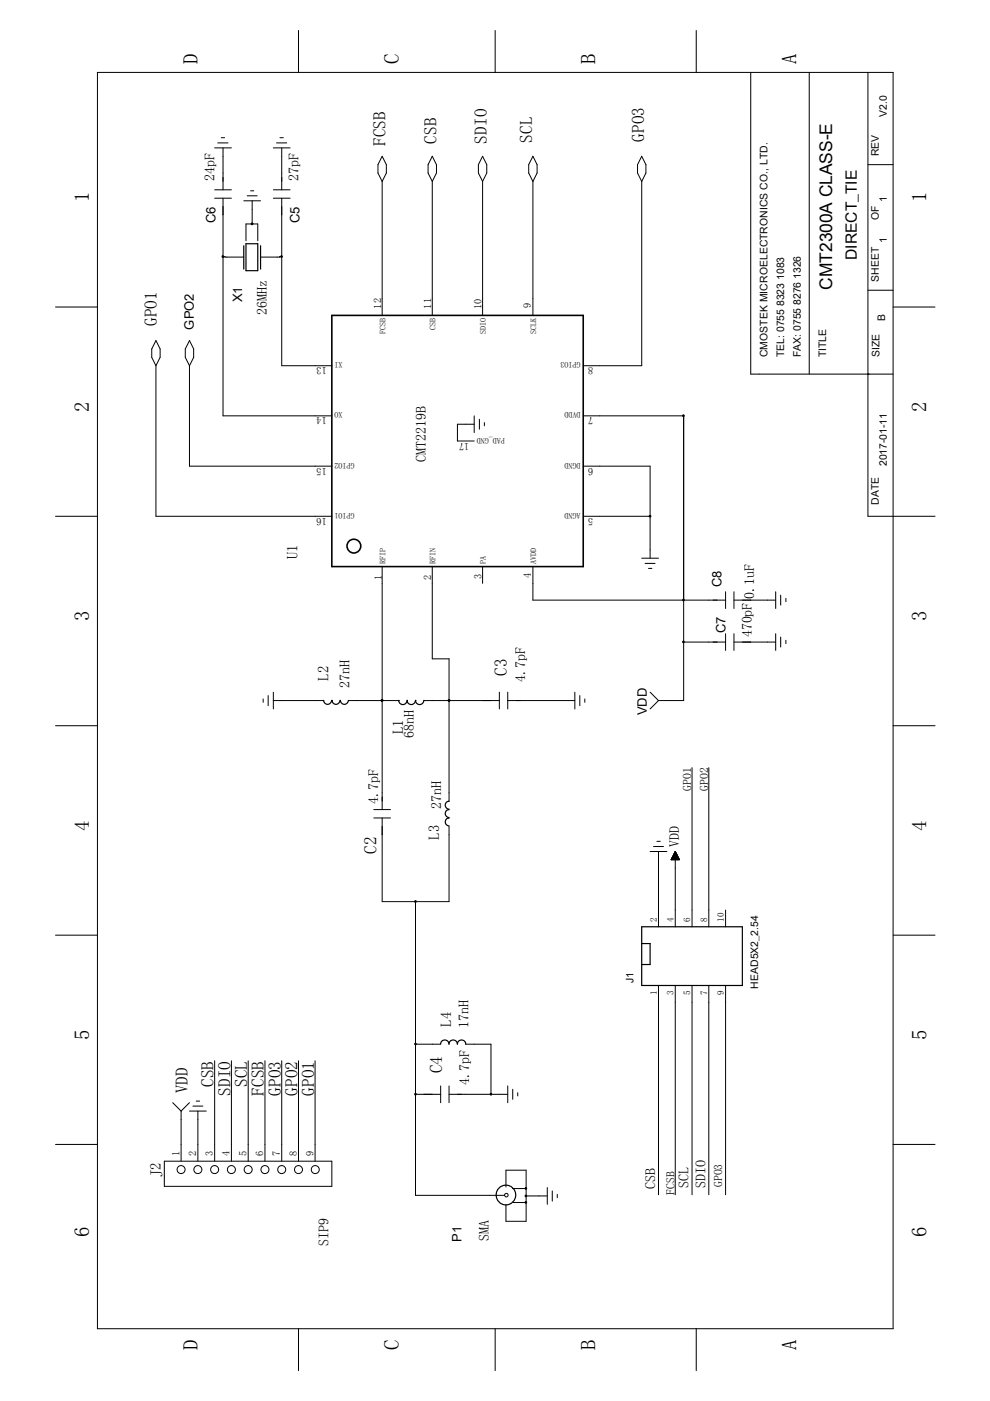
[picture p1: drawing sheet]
<svg xmlns="http://www.w3.org/2000/svg" width="210mm" height="297mm" viewBox="0 0 210 297" stroke-linecap="round" stroke-linejoin="round" font-family="sans-serif">
<g fill="none" stroke="#000" stroke-width=".21">
<path d="M20.7 15.4h168.7v266.3h-168.7zM63.3 6.5v8.9M105 6.5v8.9M147.6 6.5v8.9M159.2 15.4v63.9h30.2M171.6 15.4v63.9M184 15.4v94.1h14.2M45.5 31.4h3.6M46.2 30.3h2.1M46.9 29.2h.7M47.3 31.4v8.8M58 31.4h3.5"/>
<path d="M58.6 30.3h2.2M59.4 29.2h.7M59.7 31.4v8.8M81 38.5v28.4M81 33.1l.9 1.8v1.8l-.9 1.8-.9-1.8v-1.8zM91.7 38.5v28.4M91.7 33.1l.8 1.8v1.8l-.8 1.8-.9-1.8v-1.8zM102.3 38.5v28.4M102.3 33.1l.9 1.8v1.8l-.9 1.8-.9-1.8v-1.8zM113 38.5v28.4M113 33.1l.9 1.8v1.8l-.9 1.8-.9-1.8v-1.8zM136.1 38.5v39h-12.4"/>
<path d="M136.1 33.1l.8 1.8v1.8l-.8 1.8-.9-1.8v-1.8zM184 34.9h5.4M45.5 40.2h3.6M45.5 42h3.6M47.3 42v46.2h23.1M47.3 54.4l4.4 .1M51.7 42.6h3.5M52.2 51v-3.5h2.5v3.5M52.4 41.5h2.1M53.1 40.5h.7M53.5 42.6v4.9M58 40.2h3.5"/>
<path d="M58 42h3.5M59.7 54.4l-4.5 .1M59.7 42v35.5h10.7M11.8 65.1h8.9M33.1 77.5v32h37.3M33.1 72.2l.9 1.8v1.8l-.9 1.7-.9-1.7v-1.8zM40.2 77.5v21.3h30.2M40.2 72.2l.9 1.8v1.8l-.9 1.7-.9-1.7v-1.8zM184 79.3h.1M184 61.5h5.4M189.4 65.1h8.8M100.5 89.9h-3.5v3.6h3.5"/>
<path d="M100.5 88.2v3.5M101.6 88.9v2.1M102.7 89.6v.7M123.7 88.2h21.2v60.3h-5.3M123.7 98.8h14.1v19.5M11.8 109.5h8.9M123.7 109.5h14.1M136.1 118.3h3.5M136.8 119.5h2.1M81 120.1v51.5M91.7 120.1v19.6h3.5v30.2M102.3 120.1v3.6"/>
<path d="M113 120.1v7.1h40.8M137.5 120.5h.7M144.9 136.1h8.9M153.8 125.5v3.5M153.8 134.4v3.5M155.6 127.2h8.9M155.6 125.5v3.5M155.6 134.4v3.5M155.6 136.1h8.9M164.5 125.5v3.5M164.5 134.4v3.5M165.5 126.2v2.1"/>
<path d="M165.5 135.1v2.1M166.6 126.9v.7M166.6 135.7v.8M11.8 153.9h8.9M55.8 148.2v.7M56.9 147.5v2.1M58 148.5h10.6M58 146.8v3.5M73.9 148.5h10.6M81 148.5h.1M89.9 148.5h16M95.2 148.5h.1"/>
<path d="M105.9 146.8v3.5M107.7 148.5h14.2M107.7 146.8v3.5M121.9 146.8v3.5M122.9 147.5v2.1M124 148.2v.7M137.8 146.8l1.8 1.7M139.6 148.5l-1.8 1.8M189.4 153.9h8.8M79.2 171.6h3.6M79.2 173.4h3.6M81 173.4v17.8h14.2v-16"/>
<path d="M138.6 179.5h2.1M139.3 178.4h.7M146.7 162.8v33.7M150.3 162.8v33.7M11.8 198.3h8.9M88.1 191.2v62.2h18.8M137.8 180.5h3.6M139.6 180.5v16M142.3 182.1h1.7M142.4 182.1h1.5M142.4 182h1.5M142.5 182.3v-.4h1.4v.4"/>
<path d="M142.6 181.7h1.2M142.7 182.3v-.8h1v.8M142.7 181.6h1M142.7 181.4h.9M142.8 181.3h.8M142.8 181.2h.7M142.9 181h.5M143 180.9h.3M143 180.7h.3v1.6M143 180.8h.3M143.1 180.6l.1 1.7M143.2 180.5v16"/>
<path d="M143.2 180.5l.9 1.8h-1.8zM143.2 180.7h-.1v1.6M143.4 180.9v1.4M143.4 180.9h-.4v1.4M143.5 181v1.3M143.5 181.1h-.6v1.2M143.6 181.2v1.1M143.6 181.3v1M143.6 181.4h-.9v.9M143.7 181.6h-1.1v.7M143.8 181.8v.5M143.8 181.8h-1.3v.5"/>
<path d="M144 182.2v.1M144 182.2l-1.7 .1M153.8 192.9v3.6M189.4 198.3h8.8M139.6 208.9v44.4M143.2 208.9v44.4M146.7 208.9v44.4M150.3 208.9v44.4M153.8 208.9v44.4M36.6 233.8l1.8 1.8M38.4 235.6v10.6M40.2 235.6h3.5"/>
<path d="M40.2 233.8l-1.8 1.8M40.9 234.5h2.1M41.6 233.5h.7M42 235.6v10.6M45.5 224.9v21.3M49.1 224.9v21.3M52.6 224.9v21.3M56.2 224.9v21.3M59.7 224.9v21.3M63.3 224.9v21.3M66.8 224.9v21.3M88.1 221.4h5.3"/>
<path d="M88.1 232h5.3M93.4 230.2v3.6M95.2 232h12.5M95.2 230.2v3.6M98.8 221.4h5.3v10.6M107.7 230.2v3.6M108.7 231v2.1M109.8 231.7v.7M11.8 242.6h8.9M34.8 246.2h35.6v5.3h-35.6zM107.3 251.7v-3.6h4.2v10.8h-4.2v-3.5M108.7 252h2.8"/>
<path d="M108.8 255h2.7M111.5 253.6h4.5M116 251.8v3.5M117.1 252.5v2.2M118.2 253.2v.7M189.4 242.6h8.8M63.3 281.7v8.9M105 281.7v8.9M147.6 281.7v8.9"/>
<circle cx="38.4" cy="248" r=".85"/>
<circle cx="41.9" cy="248" r=".85"/>
<circle cx="45.5" cy="248" r=".85"/>
<circle cx="49.1" cy="248" r=".85"/>
<circle cx="52.6" cy="248" r=".85"/>
<circle cx="56.2" cy="248" r=".85"/>
<circle cx="59.7" cy="248" r=".85"/>
<circle cx="63.3" cy="248" r=".85"/>
<circle cx="66.8" cy="248" r=".85"/>
<circle cx="107.4" cy="253.4" r=".38"/>
</g>
<g fill="none" stroke="#000" stroke-width=".25">
<path d="M51.7 52.1v5M52.2 51.7h2.5v5.7h-2.5zM55.2 52.1v5M70.3 148.5a.85 .85 0 0 1-.8 .8 .85 .85 0 0 1-.9-.8M72.1 148.5a.85 .85 0 0 1-.9 .8 .85 .85 0 0 1-.8-.8M73.9 148.5a.85 .85 0 0 1-.9 .8 .85 .85 0 0 1-.8-.8M86.3 148.5a.89 .89 0 0 1-.9 .9 .89 .89 0 0 1-.9-.9h.1M88.1 148.5a.89 .89 0 0 1-.9 .9 .89 .89 0 0 1-.9-.9h.1M89.9 148.5a.89 .89 0 0 1-.9 .9 .89 .89 0 0 1-.9-.9h.1M95.2 169.9a.81 .81 0 0 0-.8 .7 .81 .81 0 0 0 .5 .9l.3 .1M95.2 171.7a.81 .81 0 0 0-.8 .6 .81 .81 0 0 0 .5 1h.3M95.2 173.5a.81 .81 0 0 0-.8 .6 .81 .81 0 0 0 .5 .9l.3 .1"/>
<path d="M136.1 196.5h21.3v12.4h-21.3zM136.1 200.1h1.7v4.4h-1.7M93.4 221.3a.87 .87 0 0 1 .9-.8 .87 .87 0 0 1 .9 .9M95.2 221.3a.87 .87 0 0 1 .9-.8 .87 .87 0 0 1 .8 .9M97 221.3a.87 .87 0 0 1 .9-.8 .87 .87 0 0 1 .8 .9"/>
<circle cx="107.3" cy="253.4" r="2.09"/>
</g>
<g fill="none" stroke="#000" stroke-width=".34">
<path d="M70.4 66.9h53.3v53.2h-53.3z"/>
<circle cx="75" cy="115.8" r="1.46"/>
</g>
<g fill="#000" stroke="#000" stroke-width=".21">
<path d="M47.1 54.3h.3v.2h-.3z" fill-rule="evenodd"/>
<path d="M53.3 47.3h.3v.3h-.3z" fill-rule="evenodd"/>
<path d="M59.6 54.3h.2v.2h-.2z" fill-rule="evenodd"/>
<path d="M144.8 88h.2v.3h-.2z" fill-rule="evenodd"/>
<path d="M137.7 109.3h.2v.3h-.2z" fill-rule="evenodd"/>
<path d="M144.8 127.1h.2v.2h-.2z" fill-rule="evenodd"/>
<path d="M144.8 136h.2v.2h-.2z" fill-rule="evenodd"/>
<path d="M80.9 148.4h.2v.2h-.2z" fill-rule="evenodd"/>
<path d="M80.9 148.4h.2v.2h-.2z" fill-rule="evenodd"/>
<path d="M95.1 148.4h.2v.2h-.2z" fill-rule="evenodd"/>
<path d="M95.1 148.4h.2v.2h-.2z" fill-rule="evenodd"/>
<path d="M88 191h.2v.3h-.2z" fill-rule="evenodd"/>
<path d="M88 231.9h.2v.2h-.2z" fill-rule="evenodd"/>
<path d="M88 221.2h.2v.3h-.2z" fill-rule="evenodd"/>
<path d="M104 231.9h.2v.2h-.2z" fill-rule="evenodd"/>
<path d="M111.4 251.8h.2v.3h-.2z" fill-rule="evenodd"/>
<path d="M111.4 254.8h.2v.3h-.2z" fill-rule="evenodd"/>
<path d="M111.4 253.4h.2v.3h-.2z" fill-rule="evenodd"/>
</g>
<g font-size="4.4">
<text x="42" y="13.6" transform="rotate(-90 42 13.6)">D</text>
<text x="84.5" y="13.6" transform="rotate(-90 84.5 13.6)">C</text>
<text x="126.3" y="13.6" transform="rotate(-90 126.3 13.6)">B</text>
<text x="168.9" y="13.6" transform="rotate(-90 168.9 13.6)">A</text>
<text x="18.9" y="42.9" transform="rotate(-90 18.9 42.9)">1</text>
<text x="196.5" y="42.9" transform="rotate(-90 196.5 42.9)">1</text>
<text x="18.9" y="87.3" transform="rotate(-90 18.9 87.3)">2</text>
<text x="196.5" y="87.3" transform="rotate(-90 196.5 87.3)">2</text>
<text x="18.9" y="131.7" transform="rotate(-90 18.9 131.7)">3</text>
<text x="196.5" y="131.7" transform="rotate(-90 196.5 131.7)">3</text>
<text x="18.9" y="176.1" transform="rotate(-90 18.9 176.1)">4</text>
<text x="196.5" y="176.1" transform="rotate(-90 196.5 176.1)">4</text>
<text x="18.9" y="220.5" transform="rotate(-90 18.9 220.5)">5</text>
<text x="196.5" y="220.5" transform="rotate(-90 196.5 220.5)">5</text>
<text x="18.9" y="262.2" transform="rotate(-90 18.9 262.2)">6</text>
<text x="196.5" y="262.2" transform="rotate(-90 196.5 262.2)">6</text>
<text x="42" y="286.2" transform="rotate(-90 42 286.2)">D</text>
<text x="84.5" y="286.2" transform="rotate(-90 84.5 286.2)">C</text>
<text x="126.3" y="286.2" transform="rotate(-90 126.3 286.2)">B</text>
<text x="168.9" y="286.2" transform="rotate(-90 168.9 286.2)">A</text>
</g>
<g font-size="3.7">
<text x="81.7" y="31" transform="rotate(-90 81.7 31)">FCSB</text>
<text x="92.5" y="30.5" transform="rotate(-90 92.5 30.5)">CSB</text>
<text x="103.2" y="30.5" transform="rotate(-90 103.2 30.5)">SDIO</text>
<text x="112.8" y="30.3" transform="rotate(-90 112.8 30.3)">SCL</text>
<text x="136.6" y="30.1" transform="rotate(-90 136.6 30.1)">GPO3</text>
<text x="176.4" y="61.4" transform="rotate(-90 176.4 61.4)">CMT2300A CLASS-E</text>
<text x="33.2" y="69.2" transform="rotate(-90 33.2 69.2)">GPO1</text>
<text x="107.5" y="143.4" transform="rotate(-90 107.5 143.4)">C3</text>
<text x="79.8" y="181" transform="rotate(-90 79.8 181)">C2</text>
<text x="93.8" y="227.6" transform="rotate(-90 93.8 227.6)">C4</text>
<text x="39.8" y="231.8" transform="rotate(-90 39.8 231.8)">VDD</text>
<text x="45.3" y="230.5" transform="rotate(-90 45.3 230.5)">CSB</text>
<text x="48.9" y="232.4" transform="rotate(-90 48.9 232.4)">SDIO</text>
<text x="52.4" y="230.5" transform="rotate(-90 52.4 230.5)">SCL</text>
<text x="56" y="232.4" transform="rotate(-90 56 232.4)">FCSB</text>
<text x="59.5" y="232.4" transform="rotate(-90 59.5 232.4)">GPO3</text>
<text x="63.1" y="232.4" transform="rotate(-90 63.1 232.4)">GPO2</text>
<text x="66.6" y="232.4" transform="rotate(-90 66.6 232.4)">GPO1</text>
</g>
<text font-size="3.3" x="181.7" y="55.1" transform="rotate(-90 181.7 55.1)">DIRECT_TIE</text>
<g font-size="3.2">
<text x="63.1" y="118.6" transform="rotate(-90 63.1 118.6)">U1</text>
<text x="69.7" y="144.3" transform="rotate(-90 69.7 144.3)">L2</text>
<text x="85.5" y="155.7" transform="rotate(-90 85.5 155.7)">L1</text>
<text x="93.1" y="178" transform="rotate(-90 93.1 178)">L3</text>
<text x="95.6" y="217.7" transform="rotate(-90 95.6 217.7)">L4</text>
<text x="34.1" y="249.6" transform="rotate(-90 34.1 249.6)">J2</text>
</g>
<g font-size="3">
<text x="45.5" y="38.5" transform="rotate(-90 45.5 38.5)">24pF</text>
<text x="63.3" y="38.5" transform="rotate(-90 63.3 38.5)">27pF</text>
<text x="56.6" y="66.8" transform="rotate(-90 56.6 66.8)">26MHz</text>
<text x="90.3" y="97.9" transform="rotate(-90 90.3 97.9)">CMT2219B</text>
<text x="159.9" y="127" transform="rotate(-90 159.9 127)">0.1uF</text>
<text x="159.4" y="135.2" transform="rotate(-90 159.4 135.2)">470pF</text>
<text x="74.1" y="145.8" transform="rotate(-90 74.1 145.8)">27nH</text>
<text x="111.4" y="144.6" transform="rotate(-90 111.4 144.6)">4.7pF</text>
<text x="87.8" y="156.5" transform="rotate(-90 87.8 156.5)">68nH</text>
<text x="80.2" y="170.4" transform="rotate(-90 80.2 170.4)">4.7pF</text>
<text x="93.5" y="171.6" transform="rotate(-90 93.5 171.6)">27nH</text>
<text x="144" y="179.5" transform="rotate(-90 144 179.5)">VDD</text>
<text x="99.3" y="217.9" transform="rotate(-90 99.3 217.9)">17nH</text>
<text x="99.5" y="230" transform="rotate(-90 99.5 230)">4.7pF</text>
<text x="146" y="251.9" transform="rotate(-90 146 251.9)">SCL</text>
<text x="149.6" y="251.8" transform="rotate(-90 149.6 251.8)">SDIO</text>
<text x="138.9" y="252.1" transform="rotate(-90 138.9 252.1)">CSB</text>
<text x="103.6" y="263" transform="rotate(-90 103.6 263)">SMA</text>
<text x="69.7" y="264.1" transform="rotate(-90 69.7 264.1)">SIP9</text>
</g>
<g font-size="2.8">
<text x="45.7" y="47.3" transform="rotate(-90 45.7 47.3)">C6</text>
<text x="63.5" y="47.3" transform="rotate(-90 63.5 47.3)">C5</text>
<text x="51.4" y="64.1" transform="rotate(-90 51.4 64.1)">X1</text>
<text x="41.1" y="69.9" transform="rotate(-90 41.1 69.9)">GPO2</text>
<text x="153" y="124.5" transform="rotate(-90 153 124.5)">C8</text>
<text x="153.8" y="134.3" transform="rotate(-90 153.8 134.3)">C7</text>
<text x="137.1" y="151.7" transform="rotate(-90 137.1 151.7)">VDD</text>
<text x="97.9" y="263.3" transform="rotate(-90 97.9 263.3)">P1</text>
</g>
<g font-size="2.5">
<text x="146.5" y="167.7" transform="rotate(-90 146.5 167.7)">GPO1</text>
<text x="150.1" y="167.7" transform="rotate(-90 150.1 167.7)">GPO2</text>
<text x="153.1" y="251.7" transform="rotate(-90 153.1 251.7)">GPO3</text>
<text x="143" y="253.3" transform="rotate(-90 143 253.3)">FCSB</text>
</g>
<g font-size="2.2">
<text x="188" y="24.8" transform="rotate(-90 188 24.8)">V2.0</text>
<text x="186.3" y="33.1" transform="rotate(-90 186.3 33.1)">REV</text>
<text x="186.3" y="46.6" transform="rotate(-90 186.3 46.6)">OF</text>
<text x="188" y="42.7" transform="rotate(-90 188 42.7)">1</text>
<text x="188" y="51.6" transform="rotate(-90 188 51.6)">1</text>
<text x="166.2" y="59.4" transform="rotate(-90 166.2 59.4)">1083</text>
<text x="169.8" y="59.1" transform="rotate(-90 169.8 59.1)">1326</text>
<text x="186.3" y="59.8" transform="rotate(-90 186.3 59.8)">SHEET</text>
<text x="80.8" y="65.4" transform="rotate(-90 80.8 65.4)">12</text>
<text x="91.4" y="65.4" transform="rotate(-90 91.4 65.4)">11</text>
<text x="102.1" y="65.6" transform="rotate(-90 102.1 65.6)">10</text>
<text x="112.6" y="65.3" transform="rotate(-90 112.6 65.3)">9</text>
<text x="166.2" y="64.9" transform="rotate(-90 166.2 64.9)">8323</text>
<text x="169.8" y="64.7" transform="rotate(-90 169.8 64.7)">8276</text>
<text x="187.7" y="68.1" transform="rotate(-90 187.7 68.1)">B</text>
<text x="69.3" y="77.9" transform="rotate(-180 69.3 77.9)">13</text>
<text x="125.8" y="77.9" transform="rotate(-180 125.8 77.9)">8</text>
<text x="162.7" y="75.8" transform="rotate(-90 162.7 75.8)">CMOSTEK MICROELECTRONICS CO., LTD.</text>
<text x="166.2" y="75.8" transform="rotate(-90 166.2 75.8)">TEL: 0755</text>
<text x="169.8" y="75.8" transform="rotate(-90 169.8 75.8)">FAX: 0755</text>
<text x="175.1" y="75.8" transform="rotate(-90 175.1 75.8)">TITLE</text>
<text x="186.5" y="75.8" transform="rotate(-90 186.5 75.8)">SIZE</text>
<text x="69.3" y="88.5" transform="rotate(-180 69.3 88.5)">14</text>
<text x="125.8" y="88.5" transform="rotate(-180 125.8 88.5)">7</text>
<text x="99.5" y="93.8" transform="rotate(-180 99.5 93.8)">17</text>
<text x="69.3" y="99.2" transform="rotate(-180 69.3 99.2)">15</text>
<text x="125.8" y="99.2" transform="rotate(-180 125.8 99.2)">6</text>
<text x="188" y="98.8" transform="rotate(-90 188 98.8)">2017-01-11</text>
<text x="186.3" y="107" transform="rotate(-90 186.3 107)">DATE</text>
<text x="69.3" y="109.8" transform="rotate(-180 69.3 109.8)">16</text>
<text x="125.8" y="109.8" transform="rotate(-180 125.8 109.8)">5</text>
<text x="81" y="123" transform="rotate(-90 81 123)">1</text>
<text x="91.4" y="123" transform="rotate(-90 91.4 123)">2</text>
<text x="102.1" y="122.8" transform="rotate(-90 102.1 122.8)">3</text>
<text x="112.6" y="122.5" transform="rotate(-90 112.6 122.5)">4</text>
<text x="134.3" y="208.4" transform="rotate(-90 134.3 208.4)">J1</text>
<text x="160.8" y="209.6" transform="rotate(-90 160.8 209.6)">HEAD5X2_2.54</text>
<text x="38.1" y="245.1" transform="rotate(-90 38.1 245.1)">1</text>
<text x="41.6" y="245.1" transform="rotate(-90 41.6 245.1)">2</text>
<text x="45.1" y="245.1" transform="rotate(-90 45.1 245.1)">3</text>
<text x="48.7" y="245.1" transform="rotate(-90 48.7 245.1)">4</text>
<text x="52.2" y="245.1" transform="rotate(-90 52.2 245.1)">5</text>
<text x="55.8" y="245.1" transform="rotate(-90 55.8 245.1)">6</text>
<text x="59.4" y="245.1" transform="rotate(-90 59.4 245.1)">7</text>
<text x="62.9" y="245.1" transform="rotate(-90 62.9 245.1)">8</text>
<text x="66.5" y="245.1" transform="rotate(-90 66.5 245.1)">9</text>
</g>
<g font-size="1.9">
<text x="139.3" y="195.4" transform="rotate(-90 139.3 195.4)">2</text>
<text x="142.8" y="195.4" transform="rotate(-90 142.8 195.4)">4</text>
<text x="146.3" y="195.4" transform="rotate(-90 146.3 195.4)">6</text>
<text x="149.9" y="195.4" transform="rotate(-90 149.9 195.4)">8</text>
<text x="153.5" y="195.4" transform="rotate(-90 153.5 195.4)">10</text>
<text x="139.3" y="211" transform="rotate(-90 139.3 211)">1</text>
<text x="142.8" y="211" transform="rotate(-90 142.8 211)">3</text>
<text x="146.3" y="211" transform="rotate(-90 146.3 211)">5</text>
<text x="149.9" y="211" transform="rotate(-90 149.9 211)">7</text>
<text x="153.5" y="211" transform="rotate(-90 153.5 211)">9</text>
</g>
<g font-size="1.7">
<text x="81.7" y="70.8" transform="rotate(-90 81.7 70.8)">FCSB</text>
<text x="92.4" y="69.9" transform="rotate(-90 92.4 69.9)">CSB</text>
<text x="103" y="70.8" transform="rotate(-90 103 70.8)">SDIO</text>
<text x="113.7" y="70.8" transform="rotate(-90 113.7 70.8)">SCLK</text>
<text x="72.6" y="76.8" transform="rotate(-180 72.6 76.8)">XI</text>
<text x="123.1" y="76.8" transform="rotate(-180 123.1 76.8)">GPIO3</text>
<text x="72.6" y="87.4" transform="rotate(-180 72.6 87.4)">XO</text>
<text x="123.1" y="87.4" transform="rotate(-180 123.1 87.4)">DVDD</text>
<text x="107" y="92.8" transform="rotate(-180 107 92.8)">PAD_GND</text>
<text x="75.1" y="98.1" transform="rotate(-180 75.1 98.1)">GPIO2</text>
<text x="123.1" y="98.1" transform="rotate(-180 123.1 98.1)">DGND</text>
<text x="75.1" y="108.7" transform="rotate(-180 75.1 108.7)">GPIO1</text>
<text x="123.1" y="108.7" transform="rotate(-180 123.1 108.7)">AGND</text>
<text x="81.7" y="119.6" transform="rotate(-90 81.7 119.6)">RFIP</text>
<text x="92.4" y="119.6" transform="rotate(-90 92.4 119.6)">RFIN</text>
<text x="103" y="119.6" transform="rotate(-90 103 119.6)">PA</text>
<text x="113.7" y="119.6" transform="rotate(-90 113.7 119.6)">AVDD</text>
</g>
</svg>
